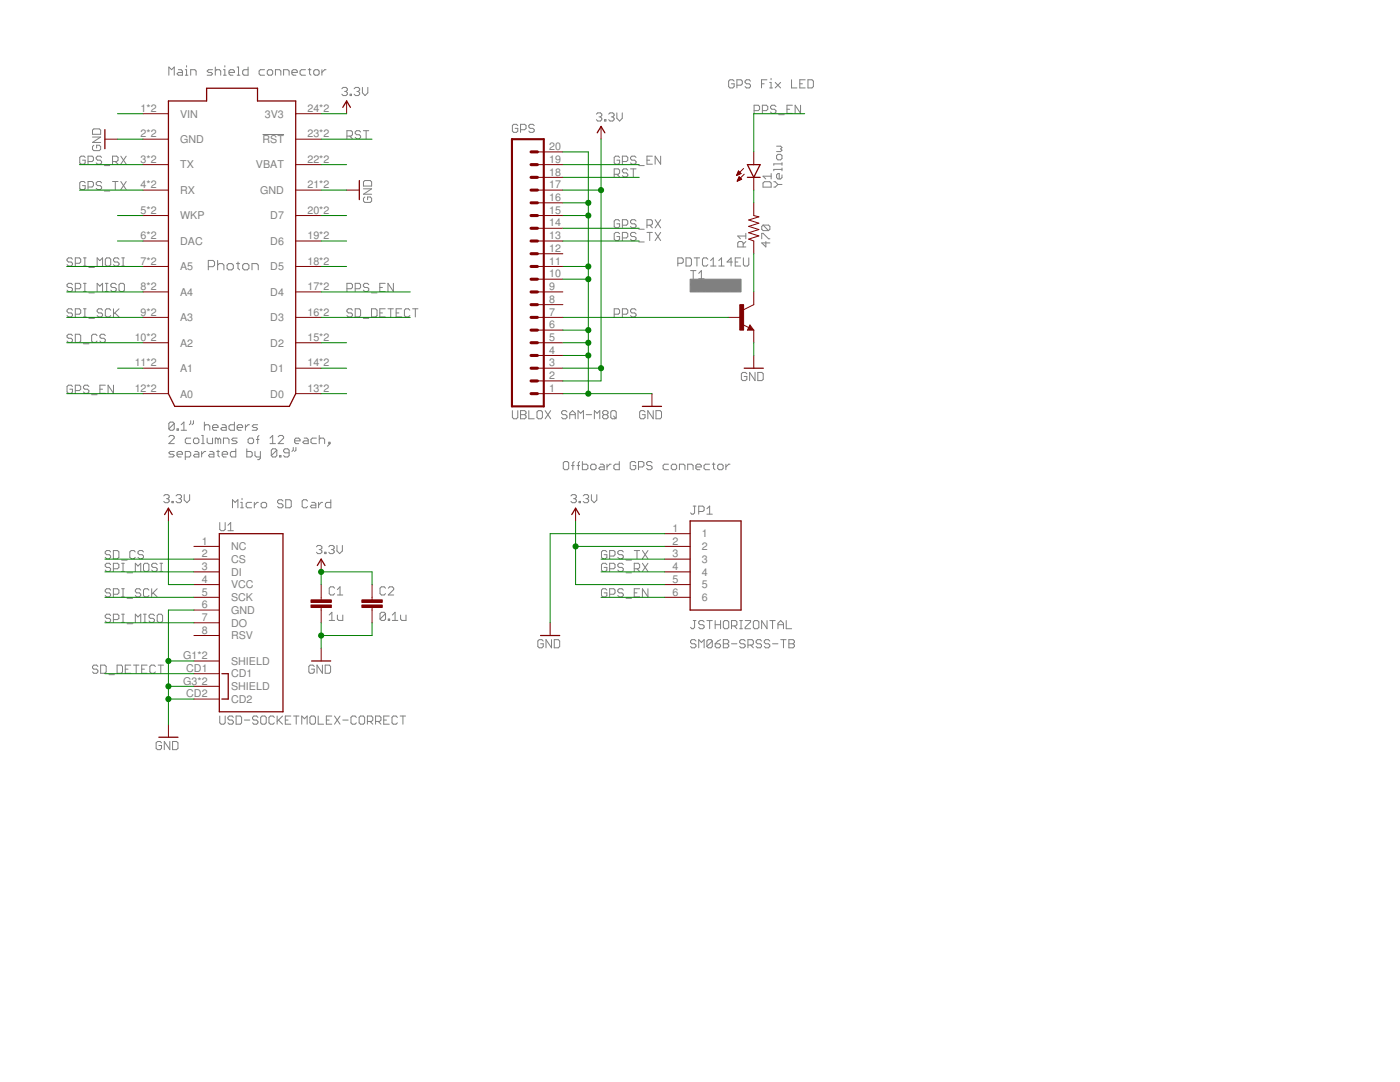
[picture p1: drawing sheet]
<svg xmlns="http://www.w3.org/2000/svg" width="279mm" height="216mm" viewBox="0 0 279 216" stroke-linecap="round" stroke-linejoin="round" font-family="sans-serif">
<g fill="none" stroke="#808080" stroke-width=".2">
<path d="M33.7 15v-1.6l.5 .5 .6-.5v1.6M35.6 13.9h.6l.2 .3v.8h-.8l-.3-.3 .3-.2h.8M37 13.9h.2v1.1M37 15h.5M37.2 13.1v.3M38.1 15v-1.1h.8l.2 .3v.8M42.4 13.9h-.8l-.3 .3 .3 .3h.5l.3 .2-.3 .3h-.8M43 13.4v1.6M43 14.2l.2-.3h.6l.2 .3v.8M44.6 13.9h.3v1.1M44.6 15h.5M44.9 13.1v.3"/>
<path d="M45.7 14.5h1.1v-.3l-.3-.3h-.5l-.3 .3v.5l.3 .3h.5M47.3 15h.6M47.3 13.4h.3v1.6M49.5 13.4v1.6h-.8l-.3-.3v-.5l.3-.3h.8M52.8 13.9h-.8l-.3 .3v.5l.3 .3h.8M53.3 14.2l.3-.3h.5l.3 .3v.5l-.3 .3h-.5l-.3-.3zM55 15v-1.1h.8l.2 .3v.8M56.6 15v-1.1h.8l.3 .3v.8M58.3 14.5h1v-.3l-.2-.3h-.6l-.2 .3v.5l.2 .3h.6M61 13.9h-.8l-.3 .3v.5l.3 .3h.8M61.5 13.9h.6M61.8 13.7v1l.3 .3"/>
<path d="M62.6 14.2l.3-.3h.5l.3 .3v.5l-.3 .3h-.5l-.3-.3zM64.2 13.9v1.1M65.1 13.9h-.3l-.6 .6M68.2 17.7l.3-.3h.5l.3 .3v.3l-.3 .2M68.8 18.2h.2M69 18.2l.3 .3v.3l-.3 .3h-.5l-.3-.3M69.9 18.8h.2v.3h-.2zM70.7 17.7l.3-.3h.5l.3 .3v.3l-.3 .2M71.2 18.2h.3M71.5 18.2l.3 .3v.3l-.3 .3h-.5l-.3-.3M72.3 17.4v1.1l.6 .6 .5-.6v-1.1M146.5 16.2l-.3-.3h-.5l-.3 .3v1.1l.3 .2h.5l.3-.2v-.6h-.5"/>
<path d="M147.1 17h.8l.2-.3v-.5l-.2-.3h-.8v1.6M149.8 16.2l-.3-.3h-.5l-.3 .3v.2l.3 .3h.5l.3 .3v.3l-.3 .2h-.5l-.3-.2M152 16.7h.5M153.1 15.9h-1.1v1.6M153.6 17.5h.6M153.6 16.4h.3v1.1M153.9 15.6v.3M154.7 16.4l1.1 1.1M155.8 16.4l-1.1 1.1M158 15.9v1.6h1M159.6 16.7h.5M160.7 15.9h-1.1v1.6h1.1"/>
<path d="M161.2 15.9h.9l.2 .3v1.1l-.2 .2h-.9zM17 36.5l-.3-.3h-.5l-.3 .3v1.1l.3 .2h.5l.3-.2v-.6h-.5M17 31.4l-.3-.2h-.5l-.3 .2v1.1l.3 .3h.5l.3-.3v-.5h-.5M17.6 37.3h.8l.2-.3v-.5l-.2-.3h-.8v1.6M17.6 32.2h.8l.2-.2v-.6l-.2-.2h-.8v1.6M18.5 26l.2-.3h1.1l.3 .3v.8h-1.6zM18.5 27.3h1.6l-1.6 1.1h1.6M18.7 29l-.2 .3v.5l.2 .3h1.1l.3-.3v-.5l-.3-.3h-.5v.5M20.3 36.5l-.3-.3h-.5l-.3 .3v.3l.3 .2h.5l.3 .3v.3l-.3 .2h-.5l-.3-.2M20.3 31.4l-.3-.2h-.5l-.3 .2v.3l.3 .3h.5l.3 .2v.3l-.3 .3h-.5l-.3-.3M20.8 38.1h1.1M20.8 33h1.1"/>
<path d="M22.5 32.2h.8l.3-.2v-.6l-.3-.2h-.8v1.6M22.5 36.2h1.1M23 36.2v1.6M23 32.2l.6 .6M24.1 36.2l1.1 1.6M24.1 31.2l1.1 1.6M25.2 36.2l-1.1 1.6M25.2 31.2l-1.1 1.6M52.4 26.8h4.3M69.2 27.2h.9l.2-.3v-.6l-.2-.2h-.9v1.6M69.8 27.2l.5 .5M72 26.3l-.3-.2h-.5l-.3 .2v.3l.3 .3h.5l.3 .3v.2l-.3 .3h-.5l-.3-.3"/>
<path d="M72.5 26.1h1.1M72.5 37.7h1.7l-1.7 1.1h1.7M72.8 39.3l-.3 .3v.5l.3 .3h1.1l.3-.3v-.5l-.3-.3h-.5v.6M72.8 36h1.1l.3 .3v.8h-1.7v-.8zM73.1 26.1v1.6M103.3 25.1l-.2-.3h-.6l-.2 .3v1.1l.2 .2h.6l.2-.2v-.6h-.5M103.9 25.9h.8l.3-.3v-.5l-.3-.3h-.8v1.6M106.6 25.1l-.3-.3h-.5l-.3 .3v.2l.3 .3h.5l.3 .3v.3l-.3 .2h-.5l-.3-.2M119 22.8l.3-.3h.5l.3 .3v.3l-.3 .2M119.5 23.3h.3M119.8 23.3l.3 .3v.3l-.3 .3h-.5l-.3-.3M120.6 23.9h.3v.3h-.3z"/>
<path d="M121.5 22.8l.3-.3h.5l.3 .3v.3l-.3 .2M122 23.3h.3M122.3 23.3l.3 .3v.3l-.3 .3h-.5l-.3-.3M122.6 34.8h.8l.3-.3v-.5l-.3-.3h-.8v1.6M123.1 22.5v1.1l.6 .6 .5-.6v-1.1M123.1 34.8l.6 .5M123.7 31.4l-.3-.2h-.5l-.3 .2v1.1l.3 .3h.5l.3-.3v-.5h-.6M124.2 32.2h.8l.3-.2v-.6l-.3-.2h-.8v1.6M125.3 34l-.3-.3h-.5l-.3 .3v.2l.3 .3h.5l.3 .3v.3l-.3 .2h-.5l-.3-.2M125.8 33.7h1.1M126.4 33.7v1.6M126.9 31.4l-.2-.2h-.6l-.3 .2v.3l.3 .3h.6l.2 .2v.3l-.2 .3h-.6l-.3-.3"/>
<path d="M127.5 33h1.1M129.1 32h.6M130.2 31.2h-1.1v1.6h1.1M131.8 31.2v1.6l-1.1-1.6v1.6M150.5 22.1h.8l.3-.3v-.5l-.3-.3h-.8v1.6M152.1 22.1h.9l.2-.3v-.5l-.2-.3h-.9v1.6M152.3 36.5l.2-.2h1.1l.3 .2v.8h-1.6zM153.9 34.6v1.1M153.9 35.2h-1.6l.5 .5M154.4 36.3h.3l.6 .5M154.9 21.3l-.3-.3h-.5l-.3 .3v.2l.3 .3h.5l.3 .3v.3l-.3 .2h-.5l-.3-.2M155 31.1l.3-.3h.5l.3 .3v.5l-.3 .3h-.5l-.3-.3z"/>
<path d="M155 29.2h.8l.3 .2-.3 .3 .3 .3-.3 .2h-.8M155.3 36.8l-.6 .5h-.3M155.3 36.8h.8M155.4 22.9h1.1M156.1 32.4v.6M156.1 33.5v.6M156.1 34.9v.5l-.3 .3h-.5l-.3-.3v-.5l.3-.3h.2v1.1M156.1 32.7h-1.7v.3M156.1 33.8h-1.7v.3M157.1 21.8h.5M158.1 21h-1v1.6h1M159.8 21v1.6l-1.1-1.6v1.6"/>
<path d="M14.5 51.7l-.3-.2h-.5l-.3 .2v.3l.3 .3h.5l.3 .2v.3l-.3 .3h-.5l-.3-.3M14.5 56.8l-.3-.3h-.5l-.3 .3v.3l.3 .3h.5l.3 .2v.3l-.3 .3h-.5l-.3-.3M15 52.5h.8l.3-.2v-.6l-.3-.2h-.8v1.6M15 57.6h.8l.3-.2v-.6l-.3-.3h-.8v1.7M16.7 51.5h.5M16.7 53.1h.5M16.7 58.2h.5M16.7 56.5h.5M16.9 51.5v1.6M16.9 56.5v1.7M17.7 58.4h1.1M17.7 53.4h1.1"/>
<path d="M19.4 53.1v-1.6l.5 .5 .6-.5v1.6M19.4 58.2v-1.7l.5 .6 .6-.6v1.7M21 58.2h.6M21 56.5h.6M21.3 51.5h.5l.3 .2v1.1l-.3 .3h-.5l-.3-.3v-1.1zM21.3 56.5v1.7M23.2 56.8l-.3-.3h-.5l-.3 .3v.3l.3 .3h.5l.3 .2v.3l-.3 .3h-.5l-.3-.3M23.7 51.7l-.2-.2h-.6l-.3 .2v.3l.3 .3h.6l.2 .2v.3l-.2 .3h-.6l-.3-.3M24 56.5h.6l.2 .3v1.1l-.2 .3h-.6l-.3-.3v-1.1zM24.3 51.5h.5M24.3 53.1h.5M24.6 51.5v1.6"/>
<path d="M41.6 53.2h.9l.3-.3v-.6l-.3-.3h-.9v1.8M43.4 52v1.8M43.4 52.9l.4-.3h.6l.3 .3v.9M45.6 52.6h.6l.4 .3v.6l-.4 .3h-.6l-.3-.3v-.6zM47.2 52.6h.6M47.5 52.3v1.2l.3 .3M48.7 52.6h.7l.3 .3v.6l-.3 .3h-.7l-.3-.3v-.6zM50.3 53.8v-1.2h.9l.3 .3v.9M69.2 57.6h.9l.2-.2v-.6l-.2-.3h-.9v1.7M70.9 57.6h.8l.3-.2v-.6l-.3-.3h-.8v1.7M73.6 56.8l-.3-.3h-.5l-.3 .3v.3l.3 .3h.5l.3 .2v.3l-.3 .3h-.5l-.3-.3M74.1 58.4h1.1"/>
<path d="M75.8 57.4h.5M76.9 56.5h-1.1v1.7h1.1M78.5 56.5v1.7l-1.1-1.7v1.7M123.7 46.7l-.3-.3h-.5l-.3 .3v1l.3 .3h.5l.3-.3v-.5h-.6M123.7 44.1l-.3-.3h-.5l-.3 .3v1.1l.3 .3h.5l.3-.3v-.5h-.6M124.2 44.9h.8l.3-.2v-.6l-.3-.3h-.8v1.7M124.2 47.5h.8l.3-.3v-.5l-.3-.3h-.8v1.6M126.9 44.1l-.2-.3h-.6l-.3 .3v.3l.3 .3h.6l.2 .2v.3l-.2 .3h-.6l-.3-.3M126.9 46.7l-.2-.3h-.6l-.3 .3v.2l.3 .3h.6l.2 .3v.2l-.2 .3h-.6l-.3-.3M127.5 48.3h1.1M127.5 45.7h1.1M129.1 46.4h1.1"/>
<path d="M129.1 44.9h.8l.3-.2v-.6l-.3-.3h-.8v1.7M129.7 46.4v1.6M129.7 44.9l.5 .6M130.7 46.4l1.1 1.6M130.7 43.8l1.1 1.7M131.8 46.4l-1.1 1.6M131.8 43.8l-1.1 1.7M135.3 52.5h.8l.3-.2v-.6l-.3-.2h-.8v1.6M136.9 51.5h.8l.3 .2v1.1l-.3 .3h-.8zM137.8 56.8l.3-.3h.5l.3 .3v.3l-1.1 1.1h1.1M137.8 54h1.1M138.3 54v1.6"/>
<path d="M138.5 51.5h1.1M139.1 51.5v1.6M139.4 54.5l.6-.5v1.6M139.4 55.6h1.1M140.5 56.5v1.7l-1.1-1.7v1.7M141.1 56.8l.3-.3h.5l.3 .3v.3l-1.1 1.1h1.1M141.3 51.7l-.3-.2h-.6l-.2 .2v1.1l.2 .3h.6l.3-.3M141.8 53.1h1.1M141.8 52l.5-.5v1.6M142.7 56.8l.3-.3h.5l.3 .3v.3l-1.1 1.1h1.1M143.4 53.1h1.1M143.4 52l.6-.5v1.6"/>
<path d="M144.4 56.8l.2-.3h.6l.2 .3v.3l-1 1.1h1M146 56.8l.3-.3h.5l.3 .3v.3l-1.1 1.1h1.1M146.2 52.3h-1.1l.8-.8v1.6M146.7 52.3h.6M147.8 51.5h-1.1v1.6h1.1M148.3 49.3v-.8l-.3-.3h-.5l-.3 .3v.8h1.6M148.4 51.5v1.3l.2 .3h.6l.2-.3v-1.3M148.8 48.2l-.5 .5M148.8 47.1h-1.6l.6 .5M148.8 46.6v1M152 47.6v-1h.3l1.1 1h.2M152.3 44.9l-.3 .3v.5l.3 .3h1.1"/>
<path d="M152.3 44.9h1.1l.2 .3v.5l-.2 .3M152.3 44.9l1.1 1.1M152.8 48.2v1.1l-.8-.8h1.6M14.5 61.9l-.3-.3h-.5l-.3 .3v.3l.3 .2h.5l.3 .3v.3l-.3 .2h-.5l-.3-.2M14.5 67l-.3-.3h-.5l-.3 .3v.2l.3 .3h.5l.3 .3v.3l-.3 .2h-.5l-.3-.2M14.5 77.1l-.3-.2h-.5l-.3 .2v1.1l.3 .3h.5l.3-.3v-.5h-.6M15 62.7h.8l.3-.3v-.5l-.3-.3h-.8v1.6M15 66.7h.8l.3 .3v1.1l-.3 .2h-.8zM15 77.9h.8l.3-.2v-.6l-.3-.2h-.8v1.6M16.7 61.6h.5M16.7 63.2h.5M16.7 68.6h1"/>
<path d="M16.9 61.6v1.6M17.7 63.5h1.1M17.7 77.1l-.2-.2h-.6l-.2 .2v.3l.2 .3h.6l.2 .2v.3l-.2 .3h-.6l-.2-.3M18.3 78.8h1.1M19.4 67l-.3-.3h-.5l-.3 .3v1.1l.3 .2h.5l.3-.2M19.9 77.7h.6M20.5 61.9l-.3-.3h-.5l-.3 .3v.3l.3 .2h.5l.3 .3v.3l-.3 .2h-.5l-.3-.2M21 67l-.3-.3h-.5l-.3 .3v.2l.3 .3h.5l.3 .3v.3l-.3 .2h-.5l-.3-.2M21 76.9h-1.1v1.6h1.1M22.1 61.9l-.3-.3h-.5l-.3 .3v1.1l.3 .2h.5l.3-.2M22.6 61.6v1.6M22.6 76.9v1.6l-1-1.6v1.6"/>
<path d="M22.9 62.4l.8 .8M23.7 61.6l-1.1 1.1M70.3 61.9l-.2-.3h-.6l-.3 .3v.3l.3 .2h.6l.2 .3v.3l-.2 .2h-.6l-.3-.2M70.9 61.6h.8l.3 .3v1.1l-.3 .2h-.8zM72.5 63.5h1.1M74.1 61.6h.9l.2 .3v1.1l-.2 .2h-.9zM75.8 62.4h.5M76.9 61.6h-1.1v1.6h1.1M77.4 61.6h1.1M78 61.6v1.6M79.1 62.4h.5M80.2 61.6h-1.1v1.6h1.1"/>
<path d="M81.8 61.9l-.3-.3h-.5l-.3 .3v1.1l.3 .2h.5l.3-.2M82.3 61.6h1.1M82.9 61.6v1.6M122.6 62.7h.8l.3-.3v-.5l-.3-.3h-.8v1.6M124.2 62.7h.8l.3-.3v-.5l-.3-.3h-.8v1.6M126.9 61.9l-.2-.3h-.6l-.3 .3v.3l.3 .2h.6l.2 .3v.3l-.2 .2h-.6l-.3-.2M149.1 74.6l-.3-.3h-.6l-.2 .3v1.1l.2 .2h.6l.3-.2v-.6h-.6M150.7 74.3v1.6l-1.1-1.6v1.6M151.2 74.3h.8l.3 .3v1.1l-.3 .2h-.8zM32.7 99l.3-.3h.5l.3 .3v.2l-.3 .3M33.2 99.5h.3M33.5 99.5l.3 .3v.3l-.3 .2h-.5l-.3-.2"/>
<path d="M33.7 87.2l.3-.3h.5l.3 .3v.2l-1.1 1.1h1.1M34.8 84.5l-.3-.3h-.5l-.3 .3v1.1M34.8 84.5v1.1l-.3 .3h-.5l-.3-.3M34.8 84.5l-1.1 1.1M34.8 90.1h-.8l-.3 .3 .3 .2h.5l.3 .3-.3 .3h-.8M35.1 99l.3-.3h.5l.3 .3v.2l-.3 .3M35.3 85.6h.3v.3h-.3zM35.3 90.6h1.1v-.2l-.2-.3h-.6l-.3 .3v.5l.3 .3h.6M35.7 99.5h.2M35.9 99.5l.3 .3v.3l-.3 .2h-.5l-.3-.2M36.2 85.9h1M36.2 84.8l.5-.6v1.7"/>
<path d="M36.8 98.7v1.1l.5 .5 .5-.5v-1.1M37 91.2h.8l.3-.3v-.5l-.3-.3h-.8v1.6M38.1 83.9v.6l-.3 .3M38.1 87.4h-.9l-.2 .3v.5l.2 .3h.9M38.6 83.9v.6l-.3 .3M38.9 87.4h.5l.3 .3v.5l-.3 .3h-.5l-.3-.3v-.5zM38.9 90.1h.5l.3 .3v.8h-.8l-.3-.3 .3-.3h.8M40.2 88.5h.6M40.2 86.9h.3v1.6M40.2 90.1v1.1M40.8 84.2v1.7M40.8 85l.3-.2h.5l.3 .2v.9"/>
<path d="M41.1 90.1h-.3l-.6 .5M41.3 87.4v.8l.3 .3h.8v-1.1M41.9 90.1h.5l.3 .3v.8h-.8l-.3-.3 .3-.3h.8M42.4 85.3h1.1v-.3l-.3-.2h-.5l-.3 .2v.6l.3 .3h.5M43.2 90.1h.6M43.5 87.7v.8M43.5 89.8v1.1l.3 .3M43.5 87.7l-.3-.3h-.2v1.1M43.5 87.7l.3-.3 .2 .3v.8M44.3 84.8h.6l.2 .2v.9h-.8l-.2-.3 .2-.3h.8M44.3 90.6h1.1v-.2l-.3-.3h-.5l-.3 .3v.5l.3 .3h.5M44.6 88.5v-1.1h.8l.3 .3v.8"/>
<path d="M46.8 84.2v1.7h-.8l-.3-.3v-.6l.3-.2h.8M47.1 89.6v1.6h-.9l-.2-.3v-.5l.2-.3h.9M47.3 85.3h1.1v-.3l-.2-.2h-.6l-.3 .2v.6l.3 .3h.6M47.3 87.4h-.8l-.3 .3 .3 .3h.6l.2 .2-.2 .3h-.9M48.3 99.4v.3M49 84.8v1.1M49.3 89.6v1.6h.8l.2-.3v-.5l-.2-.3h-.8M49.5 87.7l.3-.3h.5l.3 .3v.5l-.3 .3h-.5l-.3-.3zM49.8 84.8h-.3l-.5 .5M50.9 90.1v.8l.3 .3h.8M51.2 87.7h.5M51.4 84.8h-.8l-.3 .2 .3 .3h.5l.3 .3-.3 .3h-.8"/>
<path d="M51.7 86.9l-.3 .3v1.3M52 90.1v1.3l-.3 .3h-.3M53.9 88.5h1.1M53.9 87.4l.5-.5v1.6M55.2 89.8v1.1l-.2 .3h-.6l-.3-.3M55.2 89.8l-.2-.2h-.6l-.3 .2v1.1M55.2 89.8l-1.1 1.1M55.5 87.2l.3-.3h.5l.3 .3v.2l-1.1 1.1h1.1M55.8 90.9h.3v.3h-.3zM56.5 100l-.3-.3h-.5l-.3 .3v.2l.3 .3h.5l.3 .3v.3l-.3 .2h-.5l-.3-.2M57 99.7h.8l.3 .3v1.1l-.3 .2h-.8zM57.7 90.4h-.8l-.3-.3v-.3l.3-.2h.5l.3 .2v1.1l-.3 .3h-.5l-.3-.3"/>
<path d="M58.5 89.3v.5l-.2 .3M58.8 88h1.1v-.3l-.3-.3h-.5l-.3 .3v.5l.3 .3h.5M59.1 89.3v.5l-.3 .3M60.7 87.4h.5l.3 .3v.8h-.8l-.3-.3 .3-.2h.8M61.4 100l-.3-.3h-.5l-.3 .3v1.1l.3 .2h.5l.3-.2M63.1 87.4h-.8l-.2 .3v.5l.2 .3h.8M63.7 87.7l.3-.3h.5l.3 .3v.8M63.7 86.9v1.6M65.6 88.2h.3v.3h-.3zM65.9 88.5l-.6 .5M66 99.7v1.6h-.8l-.3-.2v-.6l.3-.3h.8M102.3 81.9v1.4l.2 .3h.6l.2-.3v-1.4"/>
<path d="M103.9 81.9h.8l.3 .3v.3l-.3 .2 .3 .3v.3l-.3 .3h-.8zM103.9 82.7h.8M105.5 81.9v1.7h1.1M107.2 82.2l.2-.3h.6l.2 .3v1.1l-.2 .3h-.6l-.2-.3zM108.8 81.9l1.1 1.7M109.9 81.9l-1.1 1.7M112.4 92.4l.3-.3h.5l.3 .3v1.1l-.3 .2h-.5l-.3-.2zM113.2 82.2l-.3-.3h-.5l-.3 .3v.3l.3 .2h.5l.3 .3v.3l-.3 .3h-.5l-.3-.3M113.7 82.7h1.1M113.7 83.6v-1.1l.6-.6 .5 .6v1.1M113.9 99l.3-.3h.5l.3 .3v.2l-.3 .3M114 92.9h.6"/>
<path d="M114.5 99.5h.2M114.6 92.1l-.3 .3v1.3M114.7 99.5l.3 .3v.3l-.3 .2h-.5l-.3-.2M115.1 92.9h.6M115.4 83.6v-1.7l.5 .6 .5-.6v1.7M115.7 92.1l-.3 .3v1.3M116.2 92.1v1.6h.9l.2-.2v-.6l-.2-.3h-.9M116.4 99l.3-.3h.5l.3 .3v.2l-.3 .3M116.9 99.5h.3M117 82.7h1.1M117.2 99.5l.3 .3v.3l-.3 .2h-.5l-.3-.2M118 98.7v1.1l.6 .5 .5-.5v-1.1"/>
<path d="M118.1 92.6h.6l.3 .3v.6l-.3 .2h-.6l-.2-.2v-.6zM118.6 83.6v-1.7l.6 .6 .5-.6v1.7M119.8 92.6h.5l.3 .3v.8h-.8l-.3-.2 .3-.3h.8M120.5 82.7l-.2 .3v.3l.2 .3h.6l.2-.3v-.3l-.2-.3M120.5 82.7l-.2-.2v-.3l.2-.3h.6l.2 .3v.3l-.2 .2M120.5 82.7h.6M121.1 92.6v1.1M121.9 82.2l.3-.3h.5l.3 .3v1.1l-.3 .3h-.5l-.3-.3zM122 92.6h-.3l-.6 .6M122.4 83l.6 .6M123.6 92.1v1.6h-.8l-.3-.2v-.6l.3-.3h.8M126.9 92.4l-.3-.3h-.6l-.2 .3v1.1l.2 .2h.6l.3-.2v-.6h-.6"/>
<path d="M127.4 93.2h.8l.3-.3v-.5l-.3-.3h-.8v1.6M128.7 82.2l-.2-.3h-.6l-.2 .3v1.1l.2 .3h.6l.2-.3v-.6h-.5M130.1 92.4l-.2-.3h-.6l-.2 .3v.2l.2 .3h.6l.2 .3v.3l-.2 .2h-.6l-.2-.2M130.4 81.9v1.7l-1.1-1.7v1.7M130.9 81.9h.8l.3 .3v1.1l-.3 .3h-.8zM133.4 92.6h-.8l-.3 .3v.6l.3 .2h.8M134.2 92.6h.6l.2 .3v.6l-.2 .2h-.6l-.2-.2v-.6zM135.6 93.7v-1.1h.8l.3 .3v.8M137.2 93.7v-1.1h.8l.3 .3v.8M138.9 93.2h1.1v-.3l-.3-.3h-.6l-.2 .3v.6l.2 .2h.6M141.6 92.6h-.8l-.3 .3v.6l.3 .2h.8M142.2 92.6h.5"/>
<path d="M142.4 92.4v1.1l.3 .2M143.2 92.9l.3-.3h.6l.2 .3v.6l-.2 .2h-.6l-.3-.2zM144.9 92.6v1.1M145.7 92.6h-.3l-.5 .6M22.1 110.1l-.3-.2h-.5l-.3 .2v.3l.3 .3h.5l.3 .3v.2l-.3 .3h-.5l-.3-.3M22.1 112.7l-.3-.3h-.5l-.3 .3v.2l.3 .3h.5l.3 .3v.2l-.3 .3h-.5l-.3-.3M22.1 117.8l-.3-.3h-.5l-.3 .3v.2l.3 .3h.5l.3 .3v.2l-.3 .3h-.5l-.3-.3M22.6 113.5h.9l.2-.3v-.5l-.2-.3h-.9v1.6M22.6 109.9h.9l.2 .2v1.1l-.2 .3h-.9zM22.6 118.6h.9l.2-.3v-.5l-.2-.3h-.9v1.6M24.3 111.8h1.1M24.3 112.4h.5"/>
<path d="M24.3 114h.5M24.3 117.5h.5M24.3 119.1h.5M24.6 112.4v1.6M24.6 117.5v1.6M25.4 114.3h1.1M25.4 119.4h1.1M27 110.1l-.3-.2h-.5l-.3 .2v1.1l.3 .3h.5l.3-.3M27 114v-1.6l.5 .5 .6-.5v1.6M28.1 117.8l-.3-.3h-.5l-.3 .3v.2l.3 .3h.5l.3 .3v.2l-.3 .3h-.5l-.3-.3M28.6 112.7l.3-.3h.5l.3 .3v1l-.3 .3h-.5l-.3-.3zM28.6 110.1l-.2-.2h-.6l-.3 .2v.3l.3 .3h.6l.2 .3v.2l-.2 .3h-.6l-.3-.3"/>
<path d="M29.7 117.8l-.3-.3h-.5l-.3 .3v1l.3 .3h.5l.3-.3M30.3 117.5v1.6M30.5 118.3l.9 .8M31.4 112.7l-.3-.3h-.6l-.2 .3v.2l.2 .3h.6l.3 .3v.2l-.3 .3h-.6l-.2-.3M31.4 117.5l-1.1 1.1M31.9 112.4h.5M31.9 114h.5M32.2 112.4v1.6M34.3 100.1h.3v.2h-.3zM43.9 104.3v1.3l.2 .3h.6l.2-.3v-1.3M45.5 105.9h1.1M45.5 104.8l.5-.5v1.6"/>
<path d="M46.4 101.3v-1.6l.5 .5 .6-.5v1.6M48 100.2h.3v1.1M48 101.3h.6M50.2 100.2h-.8l-.3 .3v.6l.3 .2h.8M50.8 100.2v1.1M51.6 100.2h-.3l-.5 .6M52.1 100.5l.3-.3h.5l.3 .3v.6l-.3 .2h-.5l-.3-.2zM62.2 100.2h.6l.2 .3v.8h-.8l-.3-.2 .3-.3h.8M63.2 109.1l.2-.3h.6l.2 .3v.3l-.2 .3M63.6 100.2v1.1M63.7 109.7h.3M64 109.7l.2 .2v.3l-.2 .3h-.6l-.2-.3"/>
<path d="M64.4 100.2h-.3l-.5 .6M64.8 110.2h.3v.3h-.3zM65.6 109.1l.3-.3h.5l.3 .3v.3l-.3 .3M66.1 109.7h.3M66.4 109.7l.3 .2v.3l-.3 .3h-.5l-.3-.3M66.8 117.4l-.3-.3h-.5l-.3 .3v1l.3 .3h.5l.3-.3M67.2 108.8v1.1l.6 .6 .5-.6v-1.1M67.3 118.7h1.1M67.3 117.6l.6-.5v1.6M76.9 117.4l-.2-.3h-.6l-.3 .3v1l.3 .3h.6l.2-.3M77.5 117.4l.3-.3h.5l.3 .3v.2l-1.1 1.1h1.1M115.6 100.1h.2v.2h-.2z"/>
<path d="M121.1 110.1l-.3-.2h-.5l-.3 .2v1.1l.3 .3h.5l.3-.3v-.5h-.5M121.1 112.7l-.3-.3h-.5l-.3 .3v1l.3 .3h.5l.3-.3v-.5h-.5M121.1 117.8l-.3-.3h-.5l-.3 .3v1l.3 .3h.5l.3-.3v-.5h-.5M121.7 113.5h.8l.2-.3v-.5l-.2-.3h-.8v1.6M121.7 111h.8l.2-.3v-.6l-.2-.2h-.8v1.6M121.7 118.6h.8l.2-.3v-.5l-.2-.3h-.8v1.6M124.4 112.7l-.3-.3h-.5l-.3 .3v.2l.3 .3h.5l.3 .3v.2l-.3 .3h-.5l-.3-.3M124.4 110.1l-.3-.2h-.5l-.3 .2v.3l.3 .3h.5l.3 .3v.2l-.3 .3h-.5l-.3-.3M124.4 117.8l-.3-.3h-.5l-.3 .3v.2l.3 .3h.5l.3 .3v.2l-.3 .3h-.5l-.3-.3M124.9 111.8h1.1M124.9 114.3h1.1M124.9 119.4h1.1"/>
<path d="M126.6 113.5h.8l.3-.3v-.5l-.3-.3h-.8v1.6M126.6 109.9h1.1M126.6 118.3h.5M127.1 109.9v1.6M127.1 113.5l.6 .5M127.7 117.5h-1.1v1.6h1.1M128.2 109.9l1.1 1.6M128.2 112.4l1.1 1.6M129.3 109.9l-1.1 1.6M129.3 112.4l-1.1 1.6M129.3 117.5v1.6l-1.1-1.6v1.6M138.3 101h.6"/>
<path d="M138.6 101v1.3l-.3 .3h-.2l-.3-.3M139.4 102.1h.9l.2-.3v-.6l-.2-.2h-.9v1.6M141.1 101.5l.5-.5v1.6M141.1 102.6h1.1M19.5 133l-.2-.3h-.6l-.2 .3v.3l.2 .2h.6l.2 .3v.3l-.2 .2h-.6l-.2-.2M20.1 132.7h.8l.3 .3v1.1l-.3 .2h-.8zM21.7 134.6h1.1M22.1 122.8l-.3-.2h-.5l-.3 .2v.3l.3 .3h.5l.3 .2v.3l-.3 .3h-.5l-.3-.3M22.6 123.6h.9l.2-.2v-.6l-.2-.2h-.9v1.6M23.4 132.7h.8l.2 .3v1.1l-.2 .2h-.8zM24.3 122.6h.5M24.3 124.2h.5"/>
<path d="M24.6 122.6v1.6M25 133.5h.5M25.4 124.5h1.1M26.1 132.7h-1.1v1.6h1.1M26.6 132.7h1.1M27 124.2v-1.6l.5 .5 .6-.5v1.6M27.2 132.7v1.6M28.3 133.5h.5M28.6 122.6h.6M28.6 124.2h.6M28.9 122.6v1.6M29.4 132.7h-1.1v1.6h1.1"/>
<path d="M30.8 122.8l-.3-.2h-.5l-.3 .2v.3l.3 .3h.5l.3 .2v.3l-.3 .3h-.5l-.3-.3M31 133l-.3-.3h-.5l-.3 .3v1.1l.3 .2h.5l.3-.2M31.6 132.7h1M31.6 122.6h.6l.2 .2v1.1l-.2 .3h-.6l-.2-.3v-1.1zM32.1 132.7v1.6M62.7 133l-.3-.3h-.5l-.3 .3v1.1l.3 .2h.5l.3-.2v-.6h-.5M64.3 132.7v1.6l-1-1.6v1.6M64.9 132.7h.8l.3 .3v1.1l-.3 .2h-.8zM65.7 122.7l.5-.5v1.6M65.7 123.8h1.1M67.3 122.7v.8l.3 .3h.8v-1.1M76.9 122.4v1.1l-.2 .3h-.6l-.3-.3"/>
<path d="M76.9 122.4l-.2-.2h-.6l-.3 .2v1.1M76.9 122.4l-1.1 1.1M77.5 123.5h.3v.3h-.3zM78.3 123.8h1.1M78.3 122.7l.5-.5v1.6M79.9 122.7v.8l.3 .3h.8v-1.1M108.4 127.9l-.3-.3h-.5l-.3 .3v1.1l.3 .3h.5l.3-.3v-.5h-.5M110.1 127.6v1.7l-1.1-1.7v1.7M110.6 127.6h.8l.3 .3v1.1l-.3 .3h-.8zM138.3 123.8h.6M138.6 123.8v1.4l-.3 .3h-.2l-.3-.3M138.9 127.9l-.3-.3h-.5l-.3 .3v.3l.3 .3h.5l.3 .2v.3l-.3 .3h-.5l-.3-.3"/>
<path d="M139.4 129.3v-1.7l.6 .6 .5-.6v1.7M140.5 124.1l-.2-.3h-.6l-.3 .3v.3l.3 .3h.6l.2 .2v.3l-.2 .3h-.6l-.3-.3M141.1 123.8h1.1M141.6 123.8v1.7M142.2 127.9l-.3-.3h-.5l-.3 .3v1.1M142.2 127.9v1.1l-.3 .3h-.5l-.3-.3M142.2 127.9l-1.1 1.1M142.7 128.5h.8l.3 .2v.3l-.3 .3h-.5l-.3-.3zM142.7 123.8v1.7M142.7 124.7h1.1M143.8 127.6l-.5 .3-.6 .6M143.8 123.8v1.7"/>
<path d="M144.4 127.6h.8l.2 .3v.3l-.2 .3 .2 .2v.3l-.2 .3h-.8zM144.4 128.5h.8M144.6 123.8h.6l.2 .3v1.1l-.2 .3h-.6l-.2-.3v-1.1zM146 128.5h1.1M146 124.9h.8l.3-.2v-.6l-.3-.3h-.8v1.7M146.5 124.9l.6 .6M147.6 125.5h.6M147.6 123.8h.6M147.9 123.8v1.7M148.7 127.9l-.3-.3h-.5l-.3 .3v.3l.3 .3h.5l.3 .2v.3l-.3 .3h-.5l-.3-.3M148.7 123.8h1.1v.3l-1.1 1.1v.3h1.1M149.3 128.7h.8l.2-.2v-.6l-.2-.3h-.8v1.7"/>
<path d="M149.8 128.7l.5 .6M150.6 123.8h.6l.2 .3v1.1l-.2 .3h-.6l-.3-.3v-1.1zM152 127.9l-.3-.3h-.5l-.3 .3v.3l.3 .3h.5l.3 .2v.3l-.3 .3h-.5l-.3-.3M153.1 123.8v1.7l-1.1-1.7v1.7M153.6 127.9l-.2-.3h-.6l-.3 .3v.3l.3 .3h.6l.2 .2v.3l-.2 .3h-.6l-.3-.3M153.6 123.8h1.1M154.2 128.5h1.1M154.2 123.8v1.7M155.3 125.5v-1.1l.5-.6 .6 .6v1.1M155.3 124.7h1.1M155.8 127.6h1.1M156.4 127.6v1.7"/>
<path d="M156.9 123.8v1.7h1.1M157.4 127.6h.9l.2 .3v.3l-.2 .3 .2 .2v.3l-.2 .3h-.9zM157.4 128.5h.9M32.2 148.2l-.2-.2h-.6l-.2 .2v1.1l.2 .3h.6l.2-.3v-.5h-.5M33.9 148v1.6l-1.1-1.6v1.6M34.4 148h.8l.3 .2v1.1l-.3 .3h-.8zM43.9 142.9v1.3l.2 .3h.6l.2-.3v-1.3M46.6 143.2l-.3-.3h-.5l-.3 .3v.2l.3 .3h.5l.3 .3v.2l-.3 .3h-.5l-.3-.3M47.1 142.9h.8l.3 .3v1l-.3 .3h-.8zM48.8 143.7h1M51.5 143.2l-.3-.3h-.5l-.3 .3v.2l.3 .3h.5l.3 .3v.2l-.3 .3h-.5l-.3-.3M52 143.2l.3-.3h.6l.2 .3v1l-.2 .3h-.6l-.3-.3z"/>
<path d="M54.8 143.2l-.3-.3h-.5l-.3 .3v1l.3 .3h.5l.3-.3M55.3 142.9v1.6M55.6 143.7l.8 .8M56.4 142.9l-1.1 1.1M56.9 143.7h.6M58 142.9h-1.1v1.6h1.1M58.6 142.9h1.1M59.1 142.9v1.6M60.2 144.5v-1.6l.6 .5 .5-.5v1.6M62.1 142.9h.6l.2 .3v1l-.2 .3h-.6l-.3-.3v-1zM63.5 142.9v1.6h1.1M65.1 143.7h.6"/>
<path d="M66.2 142.9h-1.1v1.6h1.1M66.8 142.9l1.1 1.6M67.9 142.9l-1.1 1.6M68.4 143.7h1.1M71.1 143.2l-.3-.3h-.5l-.3 .3v1l.3 .3h.5l.3-.3M71.9 142.9h.6l.3 .3v1l-.3 .3h-.6l-.2-.3v-1zM73.3 144h.8l.3-.3v-.5l-.3-.3h-.8v1.6M73.9 144l.5 .5M75 144h.8l.2-.3v-.5l-.2-.3h-.8v1.6M75.5 144l.5 .5M76.6 143.7h.5M77.7 142.9h-1.1v1.6h1.1"/>
<path d="M79.3 143.2l-.3-.3h-.5l-.3 .3v1l.3 .3h.5l.3-.3M79.9 142.9h1M80.4 142.9v1.6"/>
</g>
<path d="M137.7 55.7h10.2v2.6h-10.2z" fill="#808080" stroke="#808080" stroke-width=".2"/>
<g fill="none" stroke="#800000" stroke-width=".25">
<path d="M20.9 25.9v3.8M33.6 20.2h7.6v-2.6h10.2v2.6h7.6v58.3l-1.3 2.6h-22.8l-1.3-2.6zM68.4 21.4l.8-1.2 .7 1.2M71.7 36v3.8M119.2 26.5l.8-1.3 .7 1.3M149.2 32.9h2.5l-1.3 2.5zM149.2 35.4h2.5M148.5 73.5h3.8M149.7 65.4l.1 .2h-.4l.3-.5 .5 .6h-.8M128.2 81.1h3.8M32.9 102.7l.7-1.3 .8 1.3M43.8 106.5h12.7v35.5h-12.7z"/>
<path d="M63.3 112.8l.8-1.2 .8 1.2M114.1 102.7l.8-1.3 .7 1.3M137.7 103.9h10.2v17.8h-10.2zM44.3 134.4h1.3v5.1h-1.3M62.2 131.9h3.8M107.9 126.8h3.8M31.7 147.1h3.8"/>
</g>
<g fill="none" stroke="#800000" stroke-width=".2">
<path d="M20.9 27.8h2.6M28.5 22.7h5.1M28.5 27.8h5.1M28.5 32.9h5.1M28.5 37.9h5.1M59 22.7h5.1M59 27.8h5.1M59 32.9h5.1M59 37.9h5.1M69.2 37.9h2.5M69.2 20.2v2.5M107.3 32.9h5"/>
<path d="M107.3 37.9h5M107.3 35.4h5M107.3 30.3h5M120 25.2v2.6M147 34.9h.3M147.1 34.8h.5M147.2 34.6h.6M147.2 36.1h.1M147.2 36h.3M147.2 34.5h.6M147.3 34.4h.4M147.3 35.9h.5"/>
<path d="M147.3 34.3h.3M147.3 35.7h.7M147.4 34.2h.1M147.4 35.6h.4M147.4 34.1l.5 .5-.9 .4zM147.4 35.5h.3M147.5 35.4h.1M147.5 35.3l.5 .5-.9 .4zM148.4 33.6l-1.4 1.4M148.5 34.8l-1.4 1.4M150.4 30.3v2.6M150.4 35.4v2.5"/>
<path d="M28.5 43h5.1M28.5 48.1h5.1M28.5 53.2h5.1M28.5 58.3h5.1M59 43h5.1M59 48.1h5.1M59 53.2h5.1M59 58.3h5.1M107.3 43h5M107.3 48.1h5M107.3 53.2h5M107.3 58.3h5"/>
<path d="M107.3 55.7h5M107.3 50.6h5M107.3 45.6h5M107.3 40.5h5M150.4 58.3v2.5l-2 1M150.4 40.5v2.5l1 .3-2 .6 2 .6-2 .7 2 .6-2 .6 2 .7-2 .6 1 .4v2.5M28.5 63.3h5.1M28.5 68.4h5.1M28.5 73.5h5.1M28.5 78.5h5.1M59 63.3h5.1M59 68.4h5.1"/>
<path d="M59 73.5h5.1M59 78.5h5.1M107.3 63.3h5M107.3 68.4h5M107.3 73.5h5M107.3 78.5h5M107.3 76h5M107.3 70.9h5M107.3 65.9h5M107.3 60.8h5M130.1 78.5v2.6M145.4 63.3h2.5"/>
<path d="M148.2 64.7l1.2 .7M149.7 64.9l.7 1h-1.2zM150.4 65.9v2.5M150.4 70.9v2.6M33.6 101.4v2.5M38.7 109h5.1M38.7 111.6h5.1M38.7 114.1h5.1M38.7 116.6h5.1M38.7 119.2h5.1M64.1 111.6v2.5M64.1 116.6v3.1"/>
<path d="M74.3 116.6v3.1M114.9 101.4v2.5M132.7 106.5h5M132.7 109h5M132.7 111.6h5M132.7 114.1h5M132.7 116.6h5M132.7 119.2h5M38.7 121.7h5.1M38.7 126.8h5.1M38.7 124.3h5.1M38.7 136.9h5.1"/>
<path d="M38.7 131.9h5.1M38.7 134.4h5.1M38.7 139.5h5.1M64.1 121.2v3.1M64.1 129.3v2.6M74.3 121.2v3.1M109.8 124.3v2.5M33.6 144.6v2.5"/>
</g>
<path d="M102.2 27.8h6.3v53.3h-6.3z" fill="none" stroke="#800000" stroke-width=".42"/>
<g fill="none" stroke="#800000" stroke-width=".61">
<path d="M106 37.9h1.3M106 35.4h1.3M106 32.9h1.3M106 30.3h1.3M106 58.3h1.3M106 55.7h1.3M106 48.1h1.3M106 50.6h1.3M106 53.2h1.3M106 43h1.3M106 45.6h1.3M106 40.5h1.3"/>
<path d="M106 73.5h1.3M106 76h1.3M106 78.5h1.3M106 68.4h1.3M106 70.9h1.3M106 65.9h1.3M106 63.3h1.3M106 60.8h1.3"/>
</g>
<g fill="#800000" stroke="#800000" stroke-width=".2">
<path d="M147.6 60.8h.8v5.1h-.8z"/>
<path d="M62.1 120.7h4v.5h-4z"/>
<path d="M62.1 119.7h4v.5h-4z"/>
<path d="M72.2 120.7h4.1v.5h-4.1z"/>
<path d="M72.2 119.7h4.1v.5h-4.1z"/>
</g>
<g fill="none" stroke="#008000" stroke-width=".2">
<path d="M15.9 37.9h12.6M15.9 32.9h12.6M23.5 27.8h5M23.5 22.7h5M64.1 27.8h10.2M64.1 37.9h5.1M64.1 22.7h5.1M64.1 32.9h5.1M112.3 30.3h5.1v48.2M112.3 37.9h7.7M112.3 32.9h15.3M112.3 35.4h15.3"/>
<path d="M120 27.8v48.2h-7.7M150.4 37.9v2.6M160.6 22.7h-10.2v7.6M13.3 53.2h15.2M13.3 58.3h15.2M23.5 43h5M23.5 48.1h5M64.1 53.2h5.1M64.1 43h5.1M64.1 48.1h5.1M64.1 58.3h17.8M112.3 55.7h5.1"/>
<path d="M112.3 53.2h5.1M112.3 43h5.1M112.3 40.5h5.1M112.3 48.1h15.3M112.3 45.6h15.3M150.4 50.6v7.7M13.3 78.5h15.2M13.3 68.4h15.2M13.3 63.3h15.2M23.5 73.5h5M64.1 78.5h5.1M64.1 68.4h5.1"/>
<path d="M64.1 73.5h5.1M64.1 63.3h17.8M112.3 78.5h17.8M112.3 70.9h5.1M112.3 68.4h5.1M112.3 65.9h5.1M112.3 73.5h7.7M112.3 63.3h33.1M150.4 68.4v2.5M20.9 114.1h17.8M20.9 111.6h17.8M20.9 119.2h17.8"/>
<path d="M33.6 103.9v12.7h5.1M64.1 116.6v-2.5h10.2v2.5M114.9 109h17.8M114.9 103.9v12.7h17.8M120 114.1h12.7M120 111.6h12.7M120 119.2h12.7M132.7 106.5h-22.9v17.8M20.9 124.3h17.8M20.9 134.4h17.8M33.6 131.9h5.1M33.6 136.9h5.1"/>
<path d="M33.6 139.5h5.1M38.7 121.7h-5.1v22.9M64.1 124.3v5M74.3 124.3v2.5h-10.2"/>
</g>
<g fill="#008000" stroke="#008000" stroke-width=".2">
<circle cx="117.4" cy="78.5" r=".51"/>
<circle cx="117.4" cy="70.9" r=".51"/>
<circle cx="117.4" cy="68.4" r=".51"/>
<circle cx="117.4" cy="65.9" r=".51"/>
<circle cx="117.4" cy="55.7" r=".51"/>
<circle cx="117.4" cy="53.2" r=".51"/>
<circle cx="117.4" cy="43" r=".51"/>
<circle cx="117.4" cy="40.5" r=".51"/>
<circle cx="33.6" cy="131.9" r=".51"/>
<circle cx="33.6" cy="136.9" r=".51"/>
<circle cx="33.6" cy="139.5" r=".51"/>
<circle cx="64.1" cy="126.8" r=".51"/>
<circle cx="114.9" cy="109" r=".51"/>
<circle cx="120" cy="73.5" r=".51"/>
<circle cx="120" cy="37.9" r=".51"/>
<circle cx="64.1" cy="114.1" r=".51"/>
</g>
<g font-size="2.1" fill="#808080">
<text x="28.1" y="22.3">1*2</text>
<text x="36" y="23.5">VIN</text>
<text x="52.9" y="23.5">3V3</text>
<text x="61.3" y="22.3">24*2</text>
<text x="28.1" y="27.4">2*2</text>
<text x="36" y="28.5">GND</text>
<text x="52.4" y="28.5">RST</text>
<text x="61.3" y="27.4">23*2</text>
<text x="109.6" y="30">20</text>
<text x="28.1" y="32.5">3*2</text>
<text x="36" y="33.6">TX</text>
<text x="51.1" y="33.6">VBAT</text>
<text x="61.3" y="32.5">22*2</text>
<text x="109.6" y="35">18</text>
<text x="109.6" y="32.5">19</text>
<text x="28.1" y="37.6">4*2</text>
<text x="36" y="38.7">RX</text>
<text x="51.9" y="38.7">GND</text>
<text x="61.3" y="37.6">21*2</text>
<text x="109.6" y="40.1">16</text>
<text x="109.6" y="37.6">17</text>
<text x="28.1" y="42.7">5*2</text>
<text x="28.1" y="47.7">6*2</text>
<text x="36" y="43.8">WKP</text>
<text x="53.9" y="43.8">D7</text>
<text x="61.3" y="42.7">20*2</text>
<text x="61.3" y="47.7">19*2</text>
<text x="109.6" y="47.7">13</text>
<text x="109.6" y="45.2">14</text>
<text x="109.6" y="42.7">15</text>
<text x="28.1" y="52.8">7*2</text>
<text x="36" y="48.8">DAC</text>
<text x="36" y="53.9">A5</text>
<text x="53.9" y="48.8">D6</text>
<text x="53.9" y="53.9">D5</text>
<text x="61.3" y="52.8">18*2</text>
<text x="109.6" y="52.8">11</text>
<text x="109.6" y="50.3">12</text>
<text x="28.1" y="57.9">8*2</text>
<text x="36" y="59">A4</text>
<text x="53.9" y="59">D4</text>
<text x="61.3" y="57.9">17*2</text>
<text x="109.6" y="57.9">9</text>
<text x="109.6" y="55.3">10</text>
<text x="28.1" y="63">9*2</text>
<text x="36" y="64.1">A3</text>
<text x="53.9" y="64.1">D3</text>
<text x="61.3" y="63">16*2</text>
<text x="109.6" y="65.5">6</text>
<text x="109.6" y="63">7</text>
<text x="109.6" y="60.4">8</text>
<text x="26.9" y="68">10*2</text>
<text x="36" y="69.2">A2</text>
<text x="53.9" y="69.2">D2</text>
<text x="61.3" y="68">15*2</text>
<text x="109.6" y="70.6">4</text>
<text x="109.6" y="68">5</text>
<text x="26.9" y="73.1">11*2</text>
<text x="36" y="74.2">A1</text>
<text x="53.9" y="74.2">D1</text>
<text x="61.3" y="73.1">14*2</text>
<text x="109.6" y="75.7">2</text>
<text x="109.6" y="73.1">3</text>
<text x="26.9" y="78.2">12*2</text>
<text x="36" y="79.3">A0</text>
<text x="53.9" y="79.3">D0</text>
<text x="61.3" y="78.2">13*2</text>
<text x="109.6" y="78.2">1</text>
<text x="134.2" y="106.1">1</text>
<text x="140.1" y="107.2">1</text>
<text x="40.3" y="111.2">2</text>
<text x="40.3" y="113.8">3</text>
<text x="40.3" y="108.7">1</text>
<text x="46.1" y="112.3">CS</text>
<text x="46.1" y="109.8">NC</text>
<text x="134.2" y="108.7">2</text>
<text x="134.2" y="111.2">3</text>
<text x="134.2" y="113.8">4</text>
<text x="140.1" y="109.8">2</text>
<text x="140.1" y="112.3">3</text>
<text x="40.3" y="116.3">4</text>
<text x="40.3" y="118.8">5</text>
<text x="46.1" y="114.9">DI</text>
<text x="46.1" y="117.4">VCC</text>
<text x="46.1" y="119.9">SCK</text>
<text x="134.2" y="116.3">5</text>
<text x="134.2" y="118.8">6</text>
<text x="140.1" y="114.9">4</text>
<text x="140.1" y="117.4">5</text>
<text x="140.1" y="119.9">6</text>
<text x="40.3" y="121.4">6</text>
<text x="40.3" y="123.9">7</text>
<text x="46.1" y="122.5">GND</text>
<text x="46.1" y="125">DO</text>
<text x="36.6" y="131.5">G1*2</text>
<text x="40.3" y="126.4">8</text>
<text x="46.1" y="127.6">RSV</text>
<text x="36.6" y="136.6">G3*2</text>
<text x="37.2" y="134.1">CD1</text>
<text x="46.1" y="137.7">SHIELD</text>
<text x="46.1" y="132.6">SHIELD</text>
<text x="46.1" y="135.2">CD1</text>
<text x="37.2" y="139.1">CD2</text>
<text x="46.1" y="140.3">CD2</text>
</g>
</svg>
